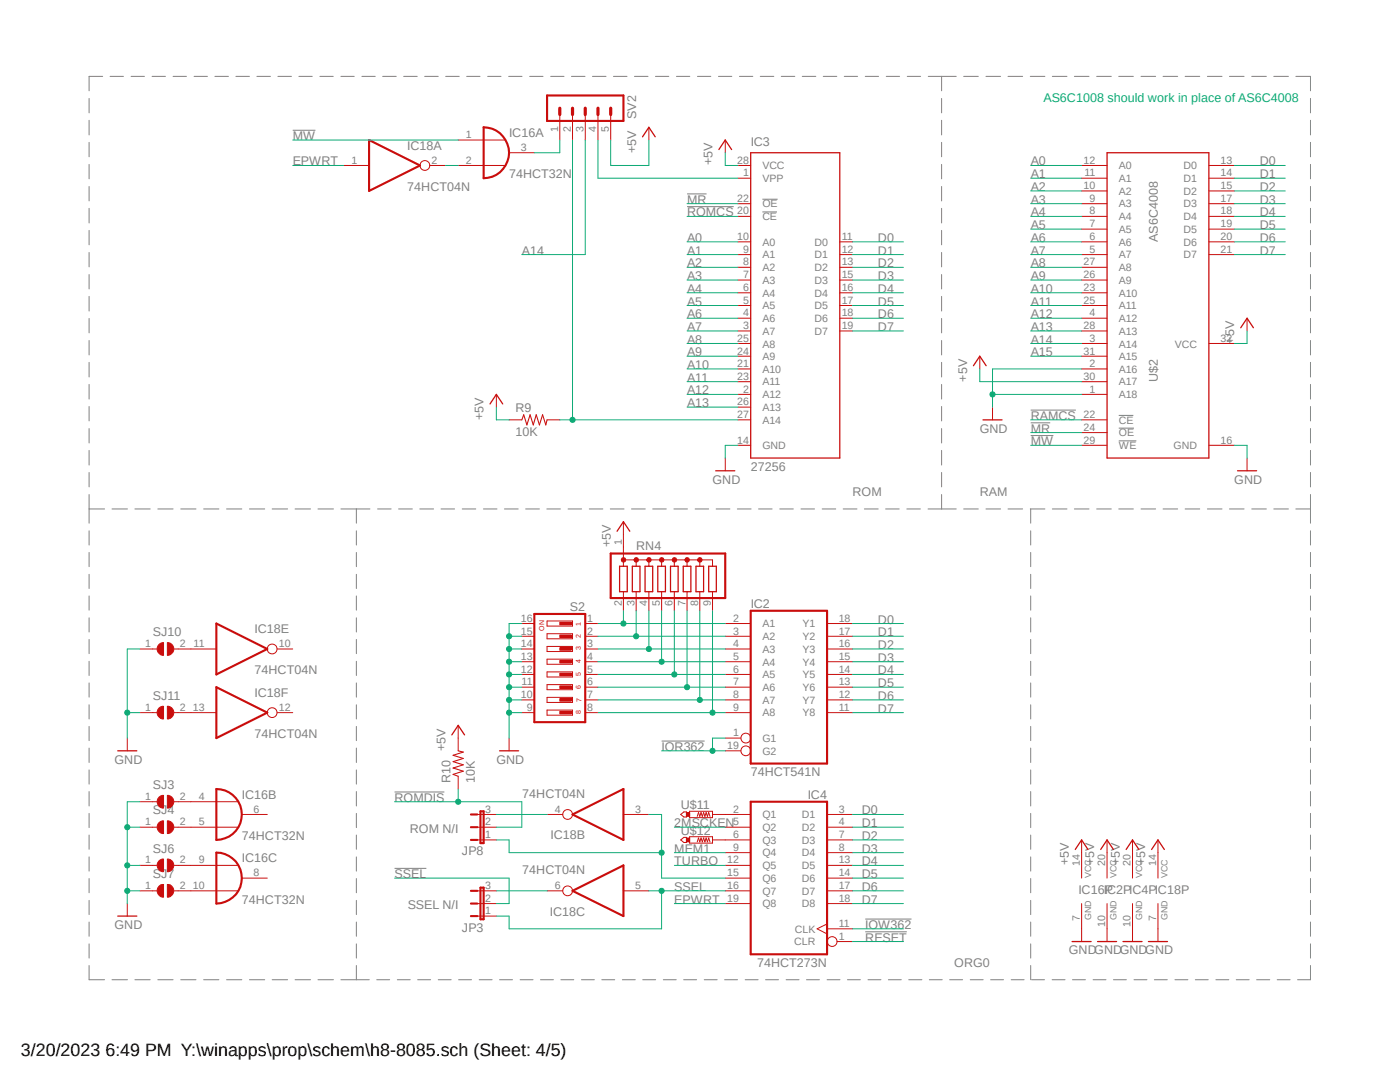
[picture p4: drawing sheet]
<svg xmlns="http://www.w3.org/2000/svg" width="279mm" height="216mm" viewBox="0 0 279 216" stroke-linecap="round" stroke-linejoin="round" font-family="sans-serif">
<path d="M17.7 15.2l244 180.5M261.7 15.2l-244 180.5" fill="none" stroke="#fff" stroke-width=".2"/>
<g fill="none" stroke="#808080" stroke-width=".2">
<path d="M17.8 19.6v2.9M20.5 15.2h-2.7v2.9M22 15.2h2.6M26.2 15.2h2.6M30.4 15.2h2.6M34.5 15.2h2.7M38.7 15.2h2.7M42.9 15.2h2.7M47.1 15.2h2.7M51.3 15.2h2.7M55.5 15.2h2.7M59.6 15.2h2.7"/>
<path d="M63.8 15.2h2.7M68 15.2h2.7M72.2 15.2h2.7M76.4 15.2h2.7M80.6 15.2h2.7M84.8 15.2h2.7M88.9 15.2h2.8M93.1 15.2h2.7M97.3 15.2h2.7M101.5 15.2h2.7M105.7 15.2h2.7M109.9 15.2h2.7"/>
<path d="M114 15.2h2.8M118.2 15.2h2.7M122.4 15.2h2.7M126.6 15.2h2.7M130.8 15.2h2.7M135 15.2h2.7M139.2 15.2h2.7M143.4 15.2h2.6M147.6 15.2h2.6M151.7 15.2h2.7M155.9 15.2h2.7M160.1 15.2h2.7"/>
<path d="M164.3 15.2h2.7M168.5 15.2h2.7M172.7 15.2h2.6M176.9 15.2h2.6M181.1 15.2h2.6M185.3 15.2h5.5M187.9 15.2v2.9M187.9 19.6v2.9M192.3 15.2h2.9M196.8 15.2h2.9M201.2 15.2h2.9M205.6 15.2h2.9"/>
<path d="M210 15.2h2.9M214.4 15.2h2.9M218.9 15.2h2.9M223.3 15.2h2.9M227.7 15.2h2.9M232.1 15.2h2.9M236.5 15.2h2.9M241 15.2h2.9M245.4 15.2h2.9M249.8 15.2h2.9M254.2 15.2h2.9M258.6 15.2h2.9v2.9"/>
<path d="M261.5 19.6v2.9M17.8 24v2.9M17.8 28.4v2.9M17.8 32.8v2.9M17.8 37.2v2.9M58.4 26h4.5M137.1 38.7h3.9M152.1 39.8h3.1M187.9 24v2.9M187.9 28.4v2.9M187.9 32.8v2.9M187.9 37.2v2.9"/>
<path d="M261.5 24v2.9M261.5 28.4v2.9M261.5 32.8v2.9M261.5 37.2v2.9M17.8 41.6v2.9M17.8 46v2.9M17.8 50.4v2.9M17.8 54.8v2.9M17.8 59.1v3M137.1 41.2h9.3M152.1 42.3h3M187.9 41.6v2.9"/>
<path d="M187.9 46v2.9M187.9 50.4v2.9M187.9 54.8v2.9M187.9 59.1v3M261.5 41.6v2.9M261.5 46v2.9M261.5 50.4v2.9M261.5 54.8v2.9M261.5 59.1v3M17.8 63.5v2.9M17.8 67.9v2.9M17.8 72.3v2.9"/>
<path d="M17.8 76.7v2.9M187.9 63.5v2.9M187.9 67.9v2.9M187.9 72.3v2.9M187.9 76.7v2.9M261.5 63.5v2.9M261.5 67.9v2.9M261.5 72.3v2.9M261.5 76.7v2.9M17.8 81.1v2.9M17.8 85.5v2.9M17.8 89.9v2.9"/>
<path d="M17.8 94.3v2.9M17.8 98.7v5.7M187.9 81.1v2.9M187.9 85.5v2.9M187.9 89.9v2.9M187.9 94.3v2.9M187.9 98.7v2.9M205.7 81.8h9M205.7 84.4h3.9M205.7 86.9h4.5M223.3 82.9h2.9M223.3 85.4h3"/>
<path d="M223.3 88h3.5M261.5 81.1v2.9M261.5 85.5v2.9M261.5 89.9v2.9M261.5 94.3v2.9M261.5 98.7v5.7M17.8 105.9v2.9M17.8 110.2v2.9M17.8 114.6v2.8M17.8 118.9v2.9M17.8 101.6h3.1M22.4 101.6h3"/>
<path d="M26.9 101.6h3.1M31.5 101.6h3M36.1 101.6h3M40.6 101.6h3.1M45.2 101.6h3.1M49.8 101.6h3M54.3 101.6h3.1M58.9 101.6h3.1M63.5 101.6h3M68 101.6h5.8M71.1 101.6v2.8M71.1 105.9v2.9"/>
<path d="M71.1 110.2v2.9M71.1 114.6v2.8M71.1 118.9v2.9M75.4 101.6h2.7M79.5 101.6h2.8M83.8 101.6h2.7M88 101.6h2.7M92.2 101.6h2.8M96.5 101.6h2.7M100.7 101.6h2.7M104.9 101.6h2.8M109.1 101.6h2.7"/>
<path d="M113.4 101.6h2.7M117.6 101.6h2.7M121.8 101.6h2.7M126 101.6h2.8M130.3 101.6h2.7M134.5 101.6h2.7M138.7 101.6h2.7M142.9 101.6h2.8M147.2 101.6h2.7M151.4 101.6h2.7M155.6 101.6h2.7M159.9 101.6h2.7"/>
<path d="M164.1 101.6h2.7M168.3 101.6h2.7M172.5 101.6h2.8M176.7 101.6h2.8M181 101.6h2.7M185.2 101.6h5.6M192.3 101.6h2.9M196.8 101.6h2.9M201.2 101.6h2.9M205.6 101.6h2.9M205.7 101.6v2.8M205.7 105.9v2.9"/>
<path d="M205.7 110.2v2.9M205.7 114.6v2.8M205.7 118.9v2.9M210 101.6h2.9M214.4 101.6h2.9M218.9 101.6h2.9M223.3 101.6h2.9M227.7 101.6h2.9M232.1 101.6h2.9M236.5 101.6h2.9M241 101.6h2.9M245.4 101.6h2.9"/>
<path d="M249.8 101.6h2.9M254.2 101.6h2.9M258.6 101.6h2.9M261.5 105.9v2.9M261.5 110.2v2.9M261.5 114.6v2.8M261.5 118.9v2.9M17.8 123.3v2.8M17.8 127.6v2.8M17.8 132v2.8M17.8 136.3v2.8M71.1 123.3v2.8"/>
<path d="M71.1 127.6v2.8M71.1 132v2.8M71.1 136.3v2.8M205.7 123.3v2.8M205.7 127.6v2.8M205.7 132v2.8M205.7 136.3v2.8M261.5 123.3v2.8M261.5 127.6v2.8M261.5 132v2.8M261.5 136.3v2.8M17.8 140.6v2.9"/>
<path d="M17.8 144.9v2.9M17.8 149.3v2.8M17.8 153.6v2.9M17.8 157.9v2.9M71.1 140.6v2.9M71.1 144.9v2.9M71.1 149.3v2.8M71.1 153.6v2.9M71.1 157.9v2.9M78.7 158h10M132 147.9h8.6M205.7 140.6v2.9"/>
<path d="M205.7 144.9v2.9M205.7 149.3v2.8M205.7 153.6v2.9M205.7 157.9v2.9M261.5 140.6v2.9M261.5 144.9v2.9M261.5 149.3v2.8M261.5 153.6v2.9M261.5 157.9v2.9M17.8 162.3v2.8M17.8 166.6v2.9M17.8 171v2.8"/>
<path d="M17.8 175.3v2.8M17.8 179.7v2.8M71.1 162.3v2.8M71.1 166.6v2.9M71.1 171v2.8M71.1 175.3v2.8M71.1 179.7v2.8M78.7 173.3h6.4M205.7 162.3v2.8M205.7 166.6v2.9M205.7 171v2.8M205.7 175.3v2.8"/>
<path d="M205.7 179.7v2.8M261.5 162.3v2.8M261.5 166.6v2.9M261.5 171v2.8M261.5 175.3v2.8M261.5 179.7v2.8M17.8 192.7v2.8h3.1M17.8 184v2.8M17.8 188.3v2.9M22.4 195.5h3M26.9 195.5h3.1M31.5 195.5h3"/>
<path d="M36.1 195.5h3M40.6 195.5h3.1M45.2 195.5h3.1M49.8 195.5h3M54.3 195.5h3.1M58.9 195.5h3.1M63.5 195.5h3M68 195.5h5.7M71.1 184v2.8M71.1 188.3v2.9M71.1 192.7v2.8M75.2 195.5h2.6"/>
<path d="M79.3 195.5h2.6M83.4 195.5h2.5M87.5 195.5h2.5M91.5 195.5h2.6M95.6 195.5h2.6M99.7 195.5h2.6M103.8 195.5h2.6M107.9 195.5h2.5M111.9 195.5h2.6M116 195.5h2.6M120.1 195.5h2.6M124.2 195.5h2.6"/>
<path d="M128.3 195.5h2.6M132.4 195.5h2.6M136.4 195.5h2.6M140.5 195.5h2.6M144.6 195.5h2.6M148.7 195.5h2.6M152.8 195.5h2.6M156.9 195.5h2.6M161 195.5h2.5M165.1 195.5h2.5M169.1 195.5h2.6M172.7 185.9h8.3"/>
<path d="M172.7 183.4h9.2M173.2 195.5h2.6M177.3 195.5h2.6M181.4 195.5h2.6M185.5 195.5h2.5M189.5 195.5h2.6M193.6 195.5h2.6M197.7 195.5h2.6M201.8 195.5h2.6M205.7 184v2.8M205.7 188.3v2.9M205.7 192.7v2.8"/>
<path d="M205.9 195.5h2.5M210 195.5h2.6M214 195.5h2.6M218.1 195.5h2.6M222.2 195.5h2.6M226.3 195.5h2.6M230.4 195.5h2.6M234.5 195.5h2.6M238.5 195.5h2.6M242.7 195.5h2.5M246.7 195.5h2.6M250.8 195.5h2.6"/>
<path d="M254.9 195.5h2.6M261.5 192.7v2.8h-2.5M261.5 184v2.8M261.5 188.3v2.9"/>
</g>
<g fill="none" stroke="#c90d0c" stroke-width=".2">
<path d="M111.7 22.9v5M114.3 22.9v5M116.8 22.9v5M119.3 22.9v5M121.9 22.9v5M129.5 25.4v2.5M144.7 27.9v2.6M215.9 33h5M215.9 35.6h5M215.9 38.1h5M241.3 33h5M241.3 35.6h5"/>
<path d="M241.3 38.1h5M215.9 40.6h5M215.9 43.2h5M215.9 45.7h5M215.9 48.3h5M215.9 50.8h5M215.9 53.3h5M215.9 55.9h5M215.9 58.4h5M241.3 40.6h5M241.3 43.2h5M241.3 45.7h5"/>
<path d="M241.3 48.3h5M241.3 50.8h5M99.1 78.7v2.5M195.5 71.1v2.5M215.9 61h5M215.9 63.5h5M215.9 66h5M215.9 68.5h5M215.9 71.1h5M215.9 73.6h5M215.9 76.2h5M215.9 78.7h5"/>
<path d="M241.3 68.5h5M248.9 63.5v2.5M101.6 83.8h2.5M109.2 83.8h2.5M144.7 91.4v2.5M198.1 81.2v2.6M215.9 83.8h5M215.9 86.3h5M215.9 88.9h5M241.3 88.9h5M248.9 91.4v2.5M124.4 109.2v3.8"/>
<path d="M124.4 118.1v1.2M124.4 111.7h17.8v1.3M127 111.7v1.3M127 118.1v1.2M129.5 111.7v1.3M129.5 118.1v1.2M132 111.7v1.3M132 118.1v1.2M134.6 111.7v1.3M134.6 118.1v1.2M137.1 111.7v1.3M137.1 118.1v1.2"/>
<path d="M139.7 111.7v1.3M139.7 118.1v1.2M142.2 118.1v1.2M144.7 124.4h5.1M144.7 127h5.1M144.7 129.5h5.1M144.7 132h5.1M144.7 134.6h5.1M144.7 137.1h5.1M144.7 139.7h5.1M165.1 124.4h5M165.1 127h5"/>
<path d="M165.1 129.5h5M165.1 132h5M165.1 134.6h5M165.1 137.1h5M165.1 139.7h5M144.7 147.3h3.1M144.7 142.2h5.1M144.7 149.8h3.1M165.1 142.2h5"/>
<circle cx="148.8" cy="147.3" r=".98"/>
<circle cx="148.8" cy="149.8" r=".98"/>
</g>
<g fill="none" stroke="#c90d0c" stroke-width=".25">
<path d="M128.2 27.3l1.3-1.9 1.3 1.9M143.5 29.8l1.2-1.9 1.3 1.9M220.9 30.5h20.4v60.9h-20.4zM194.3 73l1.2-1.9 1.3 1.9M247.6 65.4l1.3-1.9 1.2 1.9M97.8 80.6l1.3-1.9 1.2 1.9M142.8 93.9h3.8M196.2 83.8h3.8M247 93.9h3.8M123.7 113h1.5v5.1h-1.5zM126.2 113h1.5v5.1h-1.5zM128.7 113h1.6v5.1h-1.6z"/>
<path d="M131.3 113h1.5v5.1h-1.5zM133.8 113h1.5v5.1h-1.5zM136.4 113h1.5v5.1h-1.5zM138.9 113h1.5v5.1h-1.5zM141.4 113h1.6v5.1h-1.6z"/>
</g>
<path d="M109.2 19h15.2v5.1h-15.2zM121.9 110.4h22.8v8.9h-22.8zM149.8 121.9h15.3v30.5h-15.3z" fill="none" stroke="#c90d0c" stroke-width=".42"/>
<path d="M111.7 21.6v1.3M114.3 21.6v1.3M116.8 21.6v1.3M119.3 21.6v1.3M121.9 21.6v1.3" fill="none" stroke="#c90d0c" stroke-width=".63"/>
<path d="M104.1 83.8l.4-1 .7 2 .6-2 .6 2 .6-2 .7 2 .6-2 .6 2 .3-1" fill="none" stroke="#c90d0c" stroke-width=".21"/>
<path d="M139.4 111.4l.3-.1 .3 .1 .1 .3-.1 .4-.3 .1-.3-.1-.2-.4h.5h-.5z" fill-rule="evenodd" fill="#c90d0c"/>
<path d="M139.4 111.4l.3-.1 .3 .1 .1 .3-.1 .4-.3 .1-.3-.1-.2-.4h.5h-.5z" fill="none" stroke="#c90d0c" stroke-width=".2"/>
<path d="M136.8 111.4l.3-.1 .4 .1 .1 .3-.1 .4-.4 .1-.3-.1-.1-.4h.5h-.5z" fill-rule="evenodd" fill="#c90d0c"/>
<path d="M136.8 111.4l.3-.1 .4 .1 .1 .3-.1 .4-.4 .1-.3-.1-.1-.4h.5h-.5z" fill="none" stroke="#c90d0c" stroke-width=".2"/>
<path d="M134.3 111.4l.3-.1 .3 .1 .1 .3-.1 .4-.3 .1-.3-.1-.1-.4h.5h-.5z" fill-rule="evenodd" fill="#c90d0c"/>
<path d="M134.3 111.4l.3-.1 .3 .1 .1 .3-.1 .4-.3 .1-.3-.1-.1-.4h.5h-.5z" fill="none" stroke="#c90d0c" stroke-width=".2"/>
<path d="M131.7 111.4l.3-.1 .4 .1 .1 .3-.1 .4-.4 .1-.3-.1-.1-.4h.5h-.5z" fill-rule="evenodd" fill="#c90d0c"/>
<path d="M131.7 111.4l.3-.1 .4 .1 .1 .3-.1 .4-.4 .1-.3-.1-.1-.4h.5h-.5z" fill="none" stroke="#c90d0c" stroke-width=".2"/>
<path d="M129.2 111.4l.3-.1 .3 .1 .2 .3-.2 .4-.3 .1-.3-.1-.1-.4h.5h-.5z" fill-rule="evenodd" fill="#c90d0c"/>
<path d="M129.2 111.4l.3-.1 .3 .1 .2 .3-.2 .4-.3 .1-.3-.1-.1-.4h.5h-.5z" fill="none" stroke="#c90d0c" stroke-width=".2"/>
<path d="M126.7 111.4l.3-.1 .3 .1 .1 .3-.1 .4-.3 .1-.3-.1-.2-.4h.5h-.5z" fill-rule="evenodd" fill="#c90d0c"/>
<path d="M126.7 111.4l.3-.1 .3 .1 .1 .3-.1 .4-.3 .1-.3-.1-.2-.4h.5h-.5z" fill="none" stroke="#c90d0c" stroke-width=".2"/>
<path d="M124.1 111.4l.3-.1 .4 .1 .1 .3-.1 .4-.4 .1-.3-.1-.1-.4h.5h-.5z" fill-rule="evenodd" fill="#c90d0c"/>
<g fill="none" stroke="#c90d0c" stroke-width=".2">
<path d="M91.4 27.9h9.4M91.4 33h9.4M101.6 30.5h5M124.1 111.4l.3-.1 .4 .1 .1 .3-.1 .4-.4 .1-.3-.1-.1-.4h.5h-.5zM124.4 104.1v5.1M124.4 119.3v2.6M127 119.3v2.6M129.5 119.3v2.6M132 119.3v2.6M134.6 119.3v2.6M137.1 119.3v2.6M139.7 119.3v2.6"/>
<path d="M142.2 119.3v2.6M109.2 123.9h5.1v1h-5.1zM109.2 126.4h5.1v1.1h-5.1zM109.2 129h5.1v1h-5.1zM109.2 131.5h5.1v1h-5.1zM109.2 134.1h5.1v1h-5.1zM109.2 136.6h5.1v1h-5.1zM109.2 139.1h5.1v1.1h-5.1zM91.4 144.7v5.1M91.4 154.9v2.5M101.6 147.3v2.5M109.2 141.7h5.1v1h-5.1z"/>
<path d="M95.2 162.5h3.9M95.2 165.1h3.9M95.2 167.6h3.9M95.2 177.8h3.9M144.7 162.5h5.1M144.7 165.1h5.1M144.7 167.6h5.1M144.7 170.1h5.1M144.7 172.7h5.1M144.7 175.2h5.1M144.7 177.8h5.1M165.1 162.5h5"/>
<path d="M165.1 165.1h5M165.1 167.6h5M165.1 170.1h5M165.1 172.7h5M165.1 175.2h5M165.1 177.8h5M95.2 180.3h3.9M95.2 182.8h3.9M144.7 180.3h5.1M165.1 184.4l-2 .9 2 1.1M165.1 185.3h5M165.1 180.3h5"/>
<path d="M167 187.9h3.1"/>
<circle cx="166.1" cy="187.9" r=".98"/>
</g>
<path d="M123.1 106l1.3-1.9 1.3 1.9M90.2 146.6l1.2-1.9 1.3 1.9M99.7 149.8h3.8" fill="none" stroke="#c90d0c" stroke-width=".25"/>
<path d="M96.5 25.4a5.1 5.1 0 0 1 5.1 5.1 5.1 5.1 0 0 1-5.1 5.1zM106.6 122.5h10.2v21.6h-10.2zM149.8 160h15.3v30.4h-15.3zM94 177.8h1.2M94 162.5h1.2M94 165.1h1.2M94 167.6h1.2M95.9 161.9h.6v6.3h-.6zM95.9 177.1h.6v6.3h-.6zM94 180.3h1.2M94 182.8h1.2" fill="none" stroke="#c90d0c" stroke-width=".42"/>
<path d="M91.4 149.8l1.1 .3-2.1 .6 2.1 .6-2.1 .7 2.1 .6-2.1 .6 2.1 .7-2.1 .6 1 .4" fill="none" stroke="#c90d0c" stroke-width=".21"/>
<path d="M111.7 124.2h2.3v.5h-2.3z" fill-rule="evenodd" fill="#c90d0c"/>
<path d="M111.7 124.2h2.3v.5h-2.3z" fill="none" stroke="#c90d0c" stroke-width=".2"/>
<path d="M111.7 126.7h2.3v.5h-2.3z" fill-rule="evenodd" fill="#c90d0c"/>
<path d="M111.7 126.7h2.3v.5h-2.3z" fill="none" stroke="#c90d0c" stroke-width=".2"/>
<path d="M111.7 129.2h2.3v.6h-2.3z" fill-rule="evenodd" fill="#c90d0c"/>
<path d="M111.7 129.2h2.3v.6h-2.3z" fill="none" stroke="#c90d0c" stroke-width=".2"/>
<path d="M111.7 131.8h2.3v.5h-2.3z" fill-rule="evenodd" fill="#c90d0c"/>
<path d="M111.7 131.8h2.3v.5h-2.3z" fill="none" stroke="#c90d0c" stroke-width=".2"/>
<path d="M111.7 134.3h2.3v.5h-2.3z" fill-rule="evenodd" fill="#c90d0c"/>
<path d="M111.7 134.3h2.3v.5h-2.3z" fill="none" stroke="#c90d0c" stroke-width=".2"/>
<path d="M111.7 136.9h2.3v.5h-2.3z" fill-rule="evenodd" fill="#c90d0c"/>
<path d="M111.7 136.9h2.3v.5h-2.3z" fill="none" stroke="#c90d0c" stroke-width=".2"/>
<path d="M111.7 139.4h2.3v.5h-2.3z" fill-rule="evenodd" fill="#c90d0c"/>
<path d="M111.7 139.4h2.3v.5h-2.3z" fill="none" stroke="#c90d0c" stroke-width=".2"/>
<path d="M111.7 141.9h2.3v.6h-2.3z" fill-rule="evenodd" fill="#c90d0c"/>
<g fill="none" stroke="#c90d0c" stroke-width=".2">
<path d="M147.3 33h2.5M147.3 35.6h2.5M147.3 48.3h2.5M147.3 50.8h2.5M147.3 53.3h2.5M147.3 55.9h2.5M147.3 58.4h2.5M147.3 43.2h2.5M147.3 40.6h2.5M167.6 48.3h2.5M167.6 50.8h2.5M167.6 53.3h2.5"/>
<path d="M167.6 55.9h2.5M167.6 58.4h2.5M147.3 61h2.5M147.3 63.5h2.5M147.3 66h2.5M147.3 68.5h2.5M147.3 71.1h2.5M147.3 73.6h2.5M147.3 76.2h2.5M147.3 78.7h2.5M167.6 61h2.5M167.6 63.5h2.5"/>
<path d="M167.6 66h2.5M147.3 88.9h2.5M147.3 83.8h2.5M147.3 81.2h2.5M104.1 139.7h2.5M104.1 137.1h2.5M104.1 134.6h2.5M104.1 132h2.5M104.1 129.5h2.5M104.1 127h2.5M104.1 124.4h2.5M116.8 139.7h2.5"/>
<path d="M116.8 137.1h2.5M116.8 134.6h2.5M116.8 132h2.5M116.8 129.5h2.5M116.8 127h2.5M116.8 124.4h2.5M38.1 160h9.4M104.1 142.2h2.5M111.7 141.9h2.3v.6h-2.3zM116.8 142.2h2.5M38.1 165.1h9.4M38.1 172.7h9.4"/>
<path d="M38.1 177.8h9.4M48.3 162.5h5M48.3 175.2h5M215.9 167.6v7.6M220.9 167.6v7.6M226 167.6v7.6M215.9 180.3v7.6M220.9 180.3v7.6M226 180.3v7.6"/>
</g>
<path d="M149.8 30.5h17.8v60.9h-17.8zM214.6 169.5l1.3-1.9 1.2 1.9M219.7 169.5l1.2-1.9 1.3 1.9M224.7 169.5l1.3-1.9 1.3 1.9M214 187.9h3.8M219 187.9h3.8M224.1 187.9h3.8" fill="none" stroke="#c90d0c" stroke-width=".25"/>
<path d="M43.2 157.4a5.1 5.1 0 0 1 5.1 5.1 5.1 5.1 0 0 1-5.1 5.1zM43.2 170.1a5.1 5.1 0 0 1 5.1 5.1 5.1 5.1 0 0 1-5.1 5.1z" fill="none" stroke="#c90d0c" stroke-width=".42"/>
<path d="M33.4 158.7a1.27 1.27 0 0 1 1.3 1.3 1.27 1.27 0 0 1-1.3 1.2z" fill-rule="evenodd" fill="#c90d0c"/>
<path d="M33.4 158.7a1.27 1.27 0 0 1 1.3 1.3 1.27 1.27 0 0 1-1.3 1.2z" fill="none" stroke="#c90d0c" stroke-width=".2"/>
<path d="M31.7 159l.9-.3v2.5a1.28 1.28 0 0 1-1.1-.8 1.28 1.28 0 0 1 .2-1.4z" fill-rule="evenodd" fill="#c90d0c"/>
<path d="M27.9 160h3.5M31.7 159l.9-.3v2.5a1.28 1.28 0 0 1-1.1-.8 1.28 1.28 0 0 1 .2-1.4zM34.7 160h3.4" fill="none" stroke="#c90d0c" stroke-width=".2"/>
<path d="M33.4 163.8a1.27 1.27 0 0 1 1.3 1.3 1.27 1.27 0 0 1-1.3 1.2z" fill-rule="evenodd" fill="#c90d0c"/>
<path d="M33.4 163.8a1.27 1.27 0 0 1 1.3 1.3 1.27 1.27 0 0 1-1.3 1.2z" fill="none" stroke="#c90d0c" stroke-width=".2"/>
<path d="M31.7 164.1l.9-.3v2.5a1.28 1.28 0 0 1-1.1-.8 1.28 1.28 0 0 1 .2-1.4z" fill-rule="evenodd" fill="#c90d0c"/>
<path d="M27.9 165.1h3.5M31.7 164.1l.9-.3v2.5a1.28 1.28 0 0 1-1.1-.8 1.28 1.28 0 0 1 .2-1.4zM34.7 165.1h3.4" fill="none" stroke="#c90d0c" stroke-width=".2"/>
<path d="M33.4 171.4a1.27 1.27 0 0 1 1.3 1.3 1.27 1.27 0 0 1-1.3 1.2z" fill-rule="evenodd" fill="#c90d0c"/>
<path d="M33.4 171.4a1.27 1.27 0 0 1 1.3 1.3 1.27 1.27 0 0 1-1.3 1.2z" fill="none" stroke="#c90d0c" stroke-width=".2"/>
<path d="M31.7 171.7l.9-.3v2.5a1.28 1.28 0 0 1-1.1-.8 1.28 1.28 0 0 1 .2-1.4z" fill-rule="evenodd" fill="#c90d0c"/>
<path d="M27.9 172.7h3.5M31.7 171.7l.9-.3v2.5a1.28 1.28 0 0 1-1.1-.8 1.28 1.28 0 0 1 .2-1.4zM34.7 172.7h3.4" fill="none" stroke="#c90d0c" stroke-width=".2"/>
<path d="M33.4 176.5a1.27 1.27 0 0 1 1.3 1.3 1.27 1.27 0 0 1-1.3 1.2z" fill-rule="evenodd" fill="#c90d0c"/>
<path d="M33.4 176.5a1.27 1.27 0 0 1 1.3 1.3 1.27 1.27 0 0 1-1.3 1.2z" fill="none" stroke="#c90d0c" stroke-width=".2"/>
<path d="M31.7 176.8l.3-.2 .6-.1v2.5a1.28 1.28 0 0 1-1.1-.8 1.28 1.28 0 0 1 .2-1.4z" fill-rule="evenodd" fill="#c90d0c"/>
<g fill="none" stroke="#c90d0c" stroke-width=".2">
<path d="M68.6 33h5.1M85.8 33h3.1M38.1 129.5h5.1M55.3 129.5h3.1M38.1 142.2h5.1M55.3 142.2h3.1M27.9 177.8h3.5M31.7 176.8l.3-.2 .6-.1v2.5a1.28 1.28 0 0 1-1.1-.8 1.28 1.28 0 0 1 .2-1.4zM34.7 177.8h3.4M109.2 177.8h3.1M109.2 162.5h3.1M124.4 177.8h5.1"/>
<path d="M124.4 162.5h5.1M25.4 180.3v2.5"/>
<circle cx="84.8" cy="33" r=".98"/>
<circle cx="54.3" cy="129.5" r=".98"/>
<circle cx="54.3" cy="142.2" r=".98"/>
<circle cx="113.3" cy="162.5" r=".98"/>
<circle cx="113.3" cy="177.8" r=".98"/>
</g>
<path d="M23.5 182.8h3.8" fill="none" stroke="#c90d0c" stroke-width=".25"/>
<path d="M73.7 27.9l10.1 5.1-10.1 5.1zM43.2 124.4l10.1 5.1-10.1 5.1zM43.2 137.1l10.1 5.1-10.1 5.1zM114.3 162.5l10.1-5.1v10.2zM114.3 177.8l10.1-5.1v10.1z" fill="none" stroke="#c90d0c" stroke-width=".42"/>
<path d="M33.4 128.2a1.27 1.27 0 0 1 1.3 1.3 1.27 1.27 0 0 1-1.3 1.3z" fill-rule="evenodd" fill="#c90d0c"/>
<path d="M33.4 128.2a1.27 1.27 0 0 1 1.3 1.3 1.27 1.27 0 0 1-1.3 1.3z" fill="none" stroke="#c90d0c" stroke-width=".2"/>
<path d="M31.7 128.6l.9-.4v2.6a1.27 1.27 0 0 1-1.2-.8 1.27 1.27 0 0 1 .3-1.4z" fill-rule="evenodd" fill="#c90d0c"/>
<path d="M27.9 129.5h3.5M31.7 128.6l.9-.4v2.6a1.27 1.27 0 0 1-1.2-.8 1.27 1.27 0 0 1 .3-1.4zM34.7 129.5h3.4" fill="none" stroke="#c90d0c" stroke-width=".2"/>
<path d="M33.4 140.9a1.27 1.27 0 0 1 1.3 1.3 1.27 1.27 0 0 1-1.3 1.3z" fill-rule="evenodd" fill="#c90d0c"/>
<path d="M33.4 140.9a1.27 1.27 0 0 1 1.3 1.3 1.27 1.27 0 0 1-1.3 1.3z" fill="none" stroke="#c90d0c" stroke-width=".2"/>
<path d="M31.7 141.3l.9-.4v2.6a1.27 1.27 0 0 1-1.2-.8 1.27 1.27 0 0 1 .3-1.4z" fill-rule="evenodd" fill="#c90d0c"/>
<path d="M25.4 147.3v2.5M27.9 142.2h3.5M31.7 141.3l.9-.4v2.6a1.27 1.27 0 0 1-1.2-.8 1.27 1.27 0 0 1 .3-1.4zM34.7 142.2h3.4M135.8 162.5l.7-.5h.5v1h-.5zM137.6 161.9h4.6v1.3h-4.6zM139.1 162.9l.3-.8 .3 .8 .2-.8 .3 .8 .2-.8 .3 .8 .2-.8 .3 .8 .2-.8 .3 .8M231.1 167.6v7.6M231.1 180.3v7.6" fill="none" stroke="#c90d0c" stroke-width=".2"/>
<path d="M23.5 149.8h3.8M229.8 169.5l1.3-1.9 1.3 1.9M229.2 187.9h3.8" fill="none" stroke="#c90d0c" stroke-width=".25"/>
<path d="M137 162.1h.6v.8h-.6z" fill-rule="evenodd" fill="#c90d0c"/>
<path d="M135.8 167.6l.7-.5h.5v1h-.5zM137 162.1h.6v.8h-.6zM137.6 167h4.6v1.2h-4.6zM139.1 168l.3-.8 .3 .8 .2-.8 .3 .8 .2-.8 .3 .8 .2-.8 .3 .8 .2-.8 .3 .8M142.2 162.5h2.5" fill="none" stroke="#c90d0c" stroke-width=".2"/>
<path d="M137 167.2h.6v.8h-.6z" fill-rule="evenodd" fill="#c90d0c"/>
<path d="M137 167.2h.6v.8h-.6zM142.2 167.6h2.5" fill="none" stroke="#c90d0c" stroke-width=".2"/>
<g fill="none" stroke="#0dab76" stroke-width=".2">
<path d="M58.4 27.9h33M114.3 27.9v55.9M116.8 27.9v22.9h-12.7M205.7 33h10.2M205.7 35.6h10.2M205.7 38.1h10.2M246.3 33h10.2M246.3 35.6h10.2M246.3 38.1h10.2M137.1 48.3h10.2M137.1 50.8h10.2M137.1 53.3h10.2"/>
<path d="M137.1 40.6h10.2M137.1 55.9h10.2M137.1 58.4h10.2M170.1 48.3h10.2M170.1 50.8h10.2M170.1 53.3h10.2M170.1 55.9h10.2M170.1 58.4h10.2M205.7 48.3h10.2M205.7 50.8h10.2M205.7 53.3h10.2M205.7 40.6h10.2"/>
<path d="M205.7 55.9h10.2M205.7 43.2h10.2M205.7 58.4h10.2M205.7 45.7h10.2M246.3 48.3h10.2M246.3 50.8h10.2M246.3 40.6h10.2M246.3 43.2h10.2M246.3 45.7h10.2M137.1 61h10.2M137.1 63.5h10.2M137.1 66h10.2"/>
<path d="M137.1 68.5h10.2M137.1 71.1h10.2M137.1 73.6h10.2M137.1 76.2h10.2M137.1 78.7h10.2M170.1 61h10.2M170.1 63.5h10.2M170.1 66h10.2M205.7 61h10.2M205.7 63.5h10.2M205.7 66h10.2M205.7 68.5h10.2"/>
<path d="M205.7 71.1h10.2M111.7 83.8h35.6M137.1 81.2h10.2M205.7 83.8h10.2M205.7 86.3h10.2M205.7 88.9h10.2M170.1 124.4h10.2M170.1 127h10.2M170.1 129.5h10.2M170.1 132h10.2M170.1 134.6h10.2M170.1 137.1h10.2"/>
<path d="M170.1 139.7h10.2M170.1 142.2h10.2M170.1 162.5h10.2M170.1 165.1h10.2M170.1 167.6h10.2M170.1 170.1h10.2M170.1 172.7h10.2M170.1 175.2h10.2M170.1 177.8h10.2M170.1 180.3h10.2"/>
</g>
<circle cx="114.3" cy="83.8" r=".51" fill="#0dab76"/>
<g fill="none" stroke="#0dab76" stroke-width=".2">
<path d="M119.3 27.9v7.7h28M121.9 27.9v5.1h7.6v-5.1M144.7 30.5v2.5h2.6M195.5 73.6v2.6h20.4M198.1 78.7h17.8M215.9 73.6h-17.8v7.6M248.9 66v2.5h-2.6M99.1 81.2v2.6h2.5M147.3 88.9h-2.6v2.5"/>
<circle cx="114.3" cy="83.8" r=".51"/>
</g>
<circle cx="198.1" cy="78.7" r=".51" fill="#0dab76"/>
<g fill="none" stroke="#0dab76" stroke-width=".2">
<path d="M246.3 88.9h2.6v2.5M101.6 127h2.5M104.1 124.4h-2.5v22.9"/>
<circle cx="198.1" cy="78.7" r=".51"/>
</g>
<circle cx="101.6" cy="127" r=".51" fill="#0dab76"/>
<g fill="none" stroke="#0dab76" stroke-width=".2">
<path d="M101.6 129.5h2.5"/>
<circle cx="101.6" cy="127" r=".51"/>
</g>
<circle cx="101.6" cy="129.5" r=".51" fill="#0dab76"/>
<g fill="none" stroke="#0dab76" stroke-width=".2">
<path d="M101.6 132h2.5"/>
<circle cx="101.6" cy="129.5" r=".51"/>
</g>
<circle cx="101.6" cy="132" r=".51" fill="#0dab76"/>
<g fill="none" stroke="#0dab76" stroke-width=".2">
<path d="M101.6 134.6h2.5"/>
<circle cx="101.6" cy="132" r=".51"/>
</g>
<circle cx="101.6" cy="134.6" r=".51" fill="#0dab76"/>
<g fill="none" stroke="#0dab76" stroke-width=".2">
<path d="M101.6 137.1h2.5"/>
<circle cx="101.6" cy="134.6" r=".51"/>
</g>
<circle cx="101.6" cy="137.1" r=".51" fill="#0dab76"/>
<g fill="none" stroke="#0dab76" stroke-width=".2">
<path d="M101.6 139.7h2.5"/>
<circle cx="101.6" cy="137.1" r=".51"/>
</g>
<circle cx="101.6" cy="139.7" r=".51" fill="#0dab76"/>
<g fill="none" stroke="#0dab76" stroke-width=".2">
<path d="M101.6 142.2h2.5"/>
<circle cx="101.6" cy="139.7" r=".51"/>
</g>
<circle cx="101.6" cy="142.2" r=".51" fill="#0dab76"/>
<g fill="none" stroke="#0dab76" stroke-width=".2">
<path d="M27.9 160h-2.5v20.3M25.4 177.8h2.5"/>
<circle cx="101.6" cy="142.2" r=".51"/>
</g>
<circle cx="25.4" cy="177.8" r=".51" fill="#0dab76"/>
<g fill="none" stroke="#0dab76" stroke-width=".2">
<path d="M25.4 172.7h2.5"/>
<circle cx="25.4" cy="177.8" r=".51"/>
</g>
<circle cx="25.4" cy="172.7" r=".51" fill="#0dab76"/>
<g fill="none" stroke="#0dab76" stroke-width=".2">
<path d="M25.4 165.1h2.5"/>
<circle cx="25.4" cy="172.7" r=".51"/>
</g>
<circle cx="25.4" cy="165.1" r=".51" fill="#0dab76"/>
<g fill="none" stroke="#0dab76" stroke-width=".2">
<path d="M27.9 129.5h-2.5v17.8M25.4 142.2h2.5"/>
<circle cx="25.4" cy="165.1" r=".51"/>
</g>
<circle cx="25.4" cy="142.2" r=".51" fill="#0dab76"/>
<g fill="none" stroke="#0dab76" stroke-width=".2">
<path d="M137.1 43.2h10.2M119.3 124.4h25.4M124.4 121.9v2.5"/>
<circle cx="25.4" cy="142.2" r=".51"/>
</g>
<circle cx="124.4" cy="124.4" r=".51" fill="#0dab76"/>
<g fill="none" stroke="#0dab76" stroke-width=".2">
<path d="M119.3 127h25.4M127 121.9v5.1"/>
<circle cx="124.4" cy="124.4" r=".51"/>
</g>
<circle cx="127" cy="127" r=".51" fill="#0dab76"/>
<g fill="none" stroke="#0dab76" stroke-width=".2">
<path d="M119.3 129.5h25.4M129.5 121.9v7.6"/>
<circle cx="127" cy="127" r=".51"/>
</g>
<circle cx="129.5" cy="129.5" r=".51" fill="#0dab76"/>
<g fill="none" stroke="#0dab76" stroke-width=".2">
<path d="M119.3 132h25.4M132 121.9v10.1"/>
<circle cx="129.5" cy="129.5" r=".51"/>
</g>
<circle cx="132" cy="132" r=".51" fill="#0dab76"/>
<g fill="none" stroke="#0dab76" stroke-width=".2">
<path d="M119.3 134.6h25.4M134.6 121.9v12.7"/>
<circle cx="132" cy="132" r=".51"/>
</g>
<circle cx="134.6" cy="134.6" r=".51" fill="#0dab76"/>
<g fill="none" stroke="#0dab76" stroke-width=".2">
<path d="M119.3 137.1h25.4M137.1 121.9v15.2"/>
<circle cx="134.6" cy="134.6" r=".51"/>
</g>
<circle cx="137.1" cy="137.1" r=".51" fill="#0dab76"/>
<g fill="none" stroke="#0dab76" stroke-width=".2">
<path d="M119.3 139.7h25.4M139.7 121.9v17.8"/>
<circle cx="137.1" cy="137.1" r=".51"/>
</g>
<circle cx="139.7" cy="139.7" r=".51" fill="#0dab76"/>
<g fill="none" stroke="#0dab76" stroke-width=".2">
<path d="M142.2 121.9v20.3M119.3 142.2h25.4"/>
<circle cx="139.7" cy="139.7" r=".51"/>
</g>
<circle cx="142.2" cy="142.2" r=".51" fill="#0dab76"/>
<g fill="none" stroke="#0dab76" stroke-width=".2">
<path d="M132 149.8h12.7M144.7 147.3h-2.5v2.5"/>
<circle cx="142.2" cy="142.2" r=".51"/>
</g>
<circle cx="142.2" cy="149.8" r=".51" fill="#0dab76"/>
<g fill="none" stroke="#0dab76" stroke-width=".2">
<path d="M129.5 177.8h15.2M132 177.8v7.5M134.6 170.1h10.1M170.1 187.9h10.2M170.1 185.3h10.2"/>
<circle cx="142.2" cy="149.8" r=".51"/>
</g>
<circle cx="132" cy="177.8" r=".51" fill="#0dab76"/>
<g fill="none" stroke="#0dab76" stroke-width=".2">
<path d="M99.1 177.8h10.1M101.6 170.1h30.4M129.5 162.5h2.5v12.7h12.7M99.1 182.8h2.5v2.5h30.4"/>
<circle cx="132" cy="177.8" r=".51"/>
</g>
<circle cx="132" cy="170.1" r=".51" fill="#0dab76"/>
<g fill="none" stroke="#0dab76" stroke-width=".2">
<path d="M78.7 160h25.4v5.1h-5M91.4 157.4v2.6M99.1 167.6h2.5v2.5M99.1 162.5h10.1"/>
<circle cx="132" cy="170.1" r=".51"/>
</g>
<circle cx="91.4" cy="160" r=".51" fill="#0dab76"/>
<g fill="none" stroke="#0dab76" stroke-width=".2">
<path d="M58.4 33h10.2M88.9 33h2.5M111.7 27.9v2.6h-5.1M78.7 175.2h22.9v5.1h-2.5M134.6 165.1h10.1M134.6 172.7h10.1M134.6 180.3h10.1"/>
<circle cx="91.4" cy="160" r=".51"/>
</g>
<text font-size="3.6" x="4.2" y="210.7">3/20/2023 6:49 PM Y:\winapps\prop\schem\h8-8085.sch (Sheet: 4/5)</text>
<g font-size="2.5" fill="#808080">
<text x="127" y="23.7" transform="rotate(-90 127 23.7)">SV2</text>
<text x="58.4" y="27.9">MW</text>
<text x="81.3" y="29.8">IC18A</text>
<text x="101.6" y="27.3">IC16A</text>
<text x="149.8" y="29.2">IC3</text>
<text x="58.4" y="33">EPWRT</text>
<text x="101.6" y="35.6">74HCT32N</text>
<text x="127" y="30.5" transform="rotate(-90 127 30.5)">+5V</text>
<text x="142.2" y="33" transform="rotate(-90 142.2 33)">+5V</text>
<text x="205.7" y="33">A0</text>
<text x="205.7" y="35.6">A1</text>
<text x="251.4" y="33">D0</text>
<text x="251.4" y="35.6">D1</text>
<text x="81.3" y="38.1">74HCT04N</text>
<text x="137.1" y="40.6">MR</text>
<text x="205.7" y="38.1">A2</text>
<text x="205.7" y="40.6">A3</text>
<text x="251.4" y="38.1">D2</text>
<text x="251.4" y="40.6">D3</text>
<text x="137.1" y="43.2">ROMCS</text>
<text x="205.7" y="43.2">A4</text>
<text x="205.7" y="45.7">A5</text>
<text x="251.4" y="43.2">D4</text>
<text x="251.4" y="45.7">D5</text>
<text x="104.1" y="50.8">A14</text>
<text x="137.1" y="48.3">A0</text>
<text x="137.1" y="50.8">A1</text>
<text x="137.1" y="53.3">A2</text>
<text x="175.2" y="48.3">D0</text>
<text x="175.2" y="50.8">D1</text>
<text x="175.2" y="53.3">D2</text>
<text x="205.7" y="48.3">A6</text>
<text x="205.7" y="50.8">A7</text>
<text x="205.7" y="53.3">A8</text>
<text x="231.1" y="48.3" transform="rotate(-90 231.1 48.3)">AS6C4008</text>
<text x="251.4" y="48.3">D6</text>
<text x="251.4" y="50.8">D7</text>
<text x="137.1" y="55.9">A3</text>
<text x="137.1" y="58.4">A4</text>
<text x="175.2" y="55.9">D3</text>
<text x="175.2" y="58.4">D4</text>
<text x="205.7" y="55.9">A9</text>
<text x="205.7" y="58.4">A10</text>
<text x="137.1" y="61">A5</text>
<text x="137.1" y="63.5">A6</text>
<text x="175.2" y="61">D5</text>
<text x="175.2" y="63.5">D6</text>
<text x="205.7" y="61">A11</text>
<text x="205.7" y="63.5">A12</text>
<text x="137.1" y="66">A7</text>
<text x="137.1" y="68.6">A8</text>
<text x="137.1" y="71.1">A9</text>
<text x="175.2" y="66">D7</text>
<text x="205.7" y="66">A13</text>
<text x="205.7" y="68.6">A14</text>
<text x="205.7" y="71.1">A15</text>
<text x="246.3" y="68.6" transform="rotate(-90 246.3 68.6)">+5V</text>
<text x="137.1" y="73.6">A10</text>
<text x="137.1" y="76.2">A11</text>
<text x="193" y="76.2" transform="rotate(-90 193 76.2)">+5V</text>
<text x="231.1" y="76.2" transform="rotate(-90 231.1 76.2)">U$2</text>
<text x="96.5" y="83.8" transform="rotate(-90 96.5 83.8)">+5V</text>
<text x="102.9" y="82.3">R9</text>
<text x="137.1" y="78.7">A12</text>
<text x="137.1" y="81.2">A13</text>
<text x="205.7" y="83.8">RAMCS</text>
<text x="102.9" y="87.1">10K</text>
<text x="195.5" y="86.3">GND</text>
<text x="205.7" y="86.3">MR</text>
<text x="205.7" y="88.9">MW</text>
<text x="149.8" y="93.9">27256</text>
<text x="142.2" y="96.5">GND</text>
<text x="170.1" y="99">ROM</text>
<text x="195.5" y="99">RAM</text>
<text x="246.3" y="96.5">GND</text>
<text x="121.9" y="109.2" transform="rotate(-90 121.9 109.2)">+5V</text>
<text x="127" y="109.8">RN4</text>
<text x="113.7" y="121.9">S2</text>
<text x="149.8" y="121.2">IC2</text>
<text x="175.2" y="124.4">D0</text>
<text x="30.5" y="127">SJ10</text>
<text x="50.8" y="126.3">IC18E</text>
<text x="175.2" y="127">D1</text>
<text x="175.2" y="129.5">D2</text>
<text x="50.8" y="134.6">74HCT04N</text>
<text x="175.2" y="132">D3</text>
<text x="175.2" y="134.6">D4</text>
<text x="175.2" y="137.1">D5</text>
<text x="30.5" y="139.7">SJ11</text>
<text x="50.8" y="139">IC18F</text>
<text x="175.2" y="139.7">D6</text>
<text x="175.2" y="142.2">D7</text>
<text x="50.8" y="147.3">74HCT04N</text>
<text x="88.9" y="149.8" transform="rotate(-90 88.9 149.8)">+5V</text>
<text x="132" y="149.8">IOR362</text>
<text x="22.9" y="152.4">GND</text>
<text x="99.1" y="152.4">GND</text>
<text x="149.8" y="154.9">74HCT541N</text>
<text x="30.5" y="157.4">SJ3</text>
<text x="48.3" y="159.3">IC16B</text>
<text x="78.7" y="160">ROMDIS</text>
<text x="89.9" y="156.2" transform="rotate(-90 89.9 156.2)">R10</text>
<text x="94.7" y="156.2" transform="rotate(-90 94.7 156.2)">10K</text>
<text x="104.2" y="159.2">74HCT04N</text>
<text x="135.8" y="161.5">U$11</text>
<text x="161.2" y="159.3">IC4</text>
<text x="30.5" y="162.5">SJ4</text>
<text x="48.3" y="167.6">74HCT32N</text>
<text x="81.8" y="166.2">ROM N/I</text>
<text x="109.9" y="167.5">IC18B</text>
<text x="134.6" y="165.1">2MSCKEN</text>
<text x="135.8" y="166.6">U$12</text>
<text x="172" y="162.5">D0</text>
<text x="172" y="165.1">D1</text>
<text x="172" y="167.6">D2</text>
<text x="30.5" y="170.1">SJ6</text>
<text x="48.3" y="172">IC16C</text>
<text x="92.2" y="170.6">JP8</text>
<text x="134.6" y="170.1">MEM1</text>
<text x="134.6" y="172.7">TURBO</text>
<text x="172" y="170.1">D3</text>
<text x="172" y="172.7">D4</text>
<text x="213.3" y="172.7" transform="rotate(-90 213.3 172.7)">+5V</text>
<text x="218.4" y="172.7" transform="rotate(-90 218.4 172.7)">+5V</text>
<text x="223.5" y="172.7" transform="rotate(-90 223.5 172.7)">+5V</text>
<text x="228.6" y="172.7" transform="rotate(-90 228.6 172.7)">+5V</text>
<text x="30.5" y="175.2">SJ7</text>
<text x="78.7" y="175.2">SSEL</text>
<text x="104.2" y="174.5">74HCT04N</text>
<text x="134.6" y="177.8">SSEL</text>
<text x="172" y="175.2">D5</text>
<text x="172" y="177.8">D6</text>
<text x="215.2" y="178.4">IC16P</text>
<text x="220.3" y="178.4">IC2PIC4PIC18P</text>
<text x="22.9" y="185.3">GND</text>
<text x="48.3" y="180.3">74HCT32N</text>
<text x="81.4" y="181.4">SSEL N/I</text>
<text x="92.2" y="185.9">JP3</text>
<text x="109.7" y="182.7">IC18C</text>
<text x="134.6" y="180.3">EPWRT</text>
<text x="172" y="180.3">D7</text>
<text x="172.7" y="185.3">IOW362</text>
<text x="172.7" y="187.9">RESET</text>
<text x="213.3" y="190.4">GNDGNDGNDGND</text>
<text x="151.1" y="193">74HCT273N</text>
<text x="190.5" y="193">ORG0</text>
</g>
<text font-size="2.5" fill="#0dab76" x="208.2" y="20.3">AS6C1008 should work in place of AS6C4008</text>
<g font-size="2.1" fill="#808080">
<text x="93" y="27.6">1</text>
<text x="111.4" y="26.4" transform="rotate(-90 111.4 26.4)">1</text>
<text x="113.9" y="26.4" transform="rotate(-90 113.9 26.4)">2</text>
<text x="116.5" y="26.4" transform="rotate(-90 116.5 26.4)">3</text>
<text x="119" y="26.4" transform="rotate(-90 119 26.4)">4</text>
<text x="121.5" y="26.4" transform="rotate(-90 121.5 26.4)">5</text>
<text x="70.1" y="32.6">1</text>
<text x="86.1" y="32.6">2</text>
<text x="93" y="32.6">2</text>
<text x="103.9" y="30.1">3</text>
<text x="147.1" y="32.6">28</text>
<text x="148.3" y="35.2">1</text>
<text x="152.1" y="33.8">VCC</text>
<text x="216.2" y="32.6">12</text>
<text x="216.4" y="35.2">11</text>
<text x="223.3" y="33.8">A0</text>
<text x="236.2" y="33.8">D0</text>
<text x="243.6" y="32.6">13</text>
<text x="243.6" y="35.2">14</text>
<text x="147.1" y="40.3">22</text>
<text x="152.1" y="41.4">OE</text>
<text x="152.1" y="36.3">VPP</text>
<text x="216.2" y="37.7">10</text>
<text x="217.4" y="40.3">9</text>
<text x="223.3" y="36.3">A1</text>
<text x="223.3" y="38.9">A2</text>
<text x="223.3" y="41.4">A3</text>
<text x="236.2" y="36.3">D1</text>
<text x="236.2" y="38.9">D2</text>
<text x="236.2" y="41.4">D3</text>
<text x="243.6" y="37.7">15</text>
<text x="243.6" y="40.3">17</text>
<text x="147.1" y="47.9">10</text>
<text x="147.1" y="42.8">20</text>
<text x="152.1" y="43.9">CE</text>
<text x="168" y="47.9">11</text>
<text x="217.4" y="42.8">8</text>
<text x="217.4" y="45.3">7</text>
<text x="217.4" y="47.9">6</text>
<text x="223.3" y="43.9">A4</text>
<text x="223.3" y="46.5">A5</text>
<text x="236.2" y="43.9">D4</text>
<text x="236.2" y="46.5">D5</text>
<text x="243.6" y="42.8">18</text>
<text x="243.6" y="45.3">19</text>
<text x="243.6" y="47.9">20</text>
<text x="148.3" y="50.4">9</text>
<text x="148.3" y="53">8</text>
<text x="152.1" y="49">A0</text>
<text x="152.1" y="51.6">A1</text>
<text x="162.6" y="49">D0</text>
<text x="162.6" y="51.6">D1</text>
<text x="168" y="50.4">12</text>
<text x="168" y="53">13</text>
<text x="216.2" y="53">27</text>
<text x="217.4" y="50.4">5</text>
<text x="223.3" y="49">A6</text>
<text x="223.3" y="51.6">A7</text>
<text x="236.2" y="49">D6</text>
<text x="236.2" y="51.6">D7</text>
<text x="243.6" y="50.4">21</text>
<text x="148.3" y="55.5">7</text>
<text x="148.3" y="58">6</text>
<text x="152.1" y="54.1">A2</text>
<text x="152.1" y="56.6">A3</text>
<text x="152.1" y="59.2">A4</text>
<text x="162.6" y="54.1">D2</text>
<text x="162.6" y="56.6">D3</text>
<text x="162.6" y="59.2">D4</text>
<text x="168" y="55.5">15</text>
<text x="168" y="58">16</text>
<text x="216.2" y="55.5">26</text>
<text x="216.2" y="58">23</text>
<text x="223.3" y="54.1">A8</text>
<text x="223.3" y="56.6">A9</text>
<text x="223.3" y="59.2">A10</text>
<text x="148.3" y="60.6">5</text>
<text x="148.3" y="63.1">4</text>
<text x="148.3" y="65.7">3</text>
<text x="152.1" y="61.7">A5</text>
<text x="152.1" y="64.3">A6</text>
<text x="162.6" y="61.7">D5</text>
<text x="162.6" y="64.3">D6</text>
<text x="168" y="60.6">17</text>
<text x="168" y="63.1">18</text>
<text x="168" y="65.7">19</text>
<text x="216.2" y="60.6">25</text>
<text x="216.2" y="65.7">28</text>
<text x="217.4" y="63.1">4</text>
<text x="223.3" y="61.7">A11</text>
<text x="223.3" y="64.3">A12</text>
<text x="147.1" y="68.2">25</text>
<text x="147.1" y="70.7">24</text>
<text x="152.1" y="66.8">A7</text>
<text x="152.1" y="69.3">A8</text>
<text x="152.1" y="71.8">A9</text>
<text x="162.6" y="66.8">D7</text>
<text x="216.2" y="70.7">31</text>
<text x="217.4" y="68.2">3</text>
<text x="223.3" y="66.8">A13</text>
<text x="223.3" y="69.3">A14</text>
<text x="223.3" y="71.8">A15</text>
<text x="234.4" y="69.3">VCC</text>
<text x="243.6" y="68.2">32</text>
<text x="147.1" y="73.3">21</text>
<text x="147.1" y="75.8">23</text>
<text x="152.1" y="74.4">A10</text>
<text x="152.1" y="76.9">A11</text>
<text x="216.2" y="75.8">30</text>
<text x="217.4" y="73.3">2</text>
<text x="223.3" y="74.4">A16</text>
<text x="223.3" y="76.9">A17</text>
<text x="147.1" y="83.4">27</text>
<text x="147.1" y="80.9">26</text>
<text x="148.3" y="78.4">2</text>
<text x="152.1" y="79.5">A12</text>
<text x="152.1" y="82">A13</text>
<text x="216.2" y="83.4">22</text>
<text x="217.4" y="78.4">1</text>
<text x="223.3" y="79.5">A18</text>
<text x="147.1" y="88.5">14</text>
<text x="152.1" y="89.6">GND</text>
<text x="152.1" y="84.5">A14</text>
<text x="216.2" y="86">24</text>
<text x="216.2" y="88.5">29</text>
<text x="223.3" y="84.5">CE</text>
<text x="223.3" y="87.1">OE</text>
<text x="223.3" y="89.6">WE</text>
<text x="234.2" y="89.6">GND</text>
<text x="243.6" y="88.5">16</text>
<text x="124.1" y="108.8" transform="rotate(-90 124.1 108.8)">1</text>
<text x="103.9" y="124.1">16</text>
<text x="117.2" y="124.1">1</text>
<text x="124.1" y="120.9" transform="rotate(-90 124.1 120.9)">2</text>
<text x="126.6" y="120.9" transform="rotate(-90 126.6 120.9)">3</text>
<text x="129.2" y="120.9" transform="rotate(-90 129.2 120.9)">4</text>
<text x="131.7" y="120.9" transform="rotate(-90 131.7 120.9)">5</text>
<text x="134.2" y="120.9" transform="rotate(-90 134.2 120.9)">6</text>
<text x="136.8" y="120.9" transform="rotate(-90 136.8 120.9)">7</text>
<text x="139.3" y="120.9" transform="rotate(-90 139.3 120.9)">8</text>
<text x="141.9" y="120.9" transform="rotate(-90 141.9 120.9)">9</text>
<text x="146.3" y="124.1">2</text>
<text x="152.1" y="125.2">A1</text>
<text x="160.1" y="125.2">Y1</text>
<text x="167.4" y="124.1">18</text>
<text x="29" y="129.2">1</text>
<text x="35.9" y="129.2">2</text>
<text x="38.7" y="129.2">11</text>
<text x="55.7" y="129.2">10</text>
<text x="103.9" y="131.7">13</text>
<text x="103.9" y="129.2">14</text>
<text x="103.9" y="126.6">15</text>
<text x="117.2" y="126.6">2</text>
<text x="117.2" y="129.2">3</text>
<text x="117.2" y="131.7">4</text>
<text x="146.3" y="126.6">3</text>
<text x="146.3" y="129.2">4</text>
<text x="146.3" y="131.7">5</text>
<text x="152.1" y="127.7">A2</text>
<text x="152.1" y="130.3">A3</text>
<text x="160.1" y="130.3">Y3</text>
<text x="160.1" y="127.7">Y2</text>
<text x="167.4" y="131.7">15</text>
<text x="167.4" y="129.2">16</text>
<text x="167.4" y="126.6">17</text>
<text x="103.9" y="134.2">12</text>
<text x="104.1" y="136.8">11</text>
<text x="117.2" y="134.2">5</text>
<text x="117.2" y="136.8">6</text>
<text x="146.3" y="134.2">6</text>
<text x="146.3" y="136.8">7</text>
<text x="152.1" y="132.8">A4</text>
<text x="152.1" y="135.3">A5</text>
<text x="152.1" y="137.9">A6</text>
<text x="160.1" y="137.9">Y6</text>
<text x="160.1" y="135.3">Y5</text>
<text x="160.1" y="132.8">Y4</text>
<text x="167.4" y="136.8">13</text>
<text x="167.4" y="134.2">14</text>
<text x="29" y="141.8">1</text>
<text x="35.9" y="141.8">2</text>
<text x="38.5" y="141.8">13</text>
<text x="55.7" y="141.8">12</text>
<text x="103.9" y="139.3">10</text>
<text x="105.1" y="141.8">9</text>
<text x="117.2" y="139.3">7</text>
<text x="117.2" y="141.8">8</text>
<text x="146.3" y="139.3">8</text>
<text x="146.3" y="141.8">9</text>
<text x="152.1" y="140.4">A7</text>
<text x="152.1" y="143">A8</text>
<text x="160.1" y="143">Y8</text>
<text x="160.1" y="140.4">Y7</text>
<text x="167.4" y="141.8">11</text>
<text x="167.4" y="139.3">12</text>
<text x="145.1" y="149.4">19</text>
<text x="146.3" y="146.9">1</text>
<text x="152.1" y="148">G1</text>
<text x="152.1" y="150.6">G2</text>
<text x="29" y="159.6">1</text>
<text x="35.9" y="159.6">2</text>
<text x="39.7" y="159.6">4</text>
<text x="29" y="164.7">1</text>
<text x="35.9" y="164.7">2</text>
<text x="39.7" y="164.7">5</text>
<text x="50.6" y="162.1">6</text>
<text x="96.9" y="167.2">1</text>
<text x="96.9" y="164.7">2</text>
<text x="96.9" y="162.1">3</text>
<text x="110.7" y="162.1">4</text>
<text x="126.8" y="162.1">3</text>
<text x="146.3" y="162.1">2</text>
<text x="146.3" y="164.7">5</text>
<text x="146.3" y="167.2">6</text>
<text x="152.1" y="163.3">Q1</text>
<text x="152.1" y="165.8">Q2</text>
<text x="160" y="163.3">D1</text>
<text x="160" y="165.8">D2</text>
<text x="167.4" y="162.1">3</text>
<text x="167.4" y="164.7">4</text>
<text x="167.4" y="167.2">7</text>
<text x="29" y="172.3">1</text>
<text x="35.9" y="172.3">2</text>
<text x="39.7" y="172.3">9</text>
<text x="145.1" y="172.3">12</text>
<text x="146.3" y="169.8">9</text>
<text x="152.1" y="168.4">Q3</text>
<text x="152.1" y="170.9">Q4</text>
<text x="152.1" y="173.4">Q5</text>
<text x="160" y="168.4">D3</text>
<text x="160" y="170.9">D4</text>
<text x="160" y="173.4">D5</text>
<text x="167.4" y="169.8">8</text>
<text x="167.4" y="172.3">13</text>
<text x="215.5" y="172.8" transform="rotate(-90 215.5 172.8)">14</text>
<text x="220.6" y="172.8" transform="rotate(-90 220.6 172.8)">20</text>
<text x="225.6" y="172.8" transform="rotate(-90 225.6 172.8)">20</text>
<text x="230.7" y="172.8" transform="rotate(-90 230.7 172.8)">14</text>
<text x="29" y="177.4">1</text>
<text x="35.9" y="177.4">2</text>
<text x="38.5" y="177.4">10</text>
<text x="50.6" y="174.8">8</text>
<text x="96.9" y="179.9">2</text>
<text x="96.9" y="177.4">3</text>
<text x="110.7" y="177.4">6</text>
<text x="126.8" y="177.4">5</text>
<text x="145.1" y="174.8">15</text>
<text x="145.1" y="177.4">16</text>
<text x="145.1" y="179.9">19</text>
<text x="152.1" y="176">Q6</text>
<text x="152.1" y="178.5">Q7</text>
<text x="160" y="176">D6</text>
<text x="160" y="178.5">D7</text>
<text x="167.4" y="174.8">14</text>
<text x="167.4" y="177.4">17</text>
<text x="167.4" y="179.9">18</text>
<text x="96.9" y="182.5">1</text>
<text x="152.1" y="181.1">Q8</text>
<text x="160" y="181.1">D8</text>
<text x="167.4" y="185">11</text>
<text x="215.5" y="183.8" transform="rotate(-90 215.5 183.8)">7</text>
<text x="220.6" y="185" transform="rotate(-90 220.6 185)">10</text>
<text x="225.6" y="185" transform="rotate(-90 225.6 185)">10</text>
<text x="230.7" y="183.8" transform="rotate(-90 230.7 183.8)">7</text>
<text x="158.5" y="188.6">CLR</text>
<text x="158.6" y="186.1">CLK</text>
<text x="167.4" y="187.5">1</text>
</g>
<g font-size="1.8" fill="#808080">
<text x="217.8" y="175.2" transform="rotate(-90 217.8 175.2)">VCC</text>
<text x="222.8" y="175.2" transform="rotate(-90 222.8 175.2)">VCC</text>
<text x="227.9" y="175.2" transform="rotate(-90 227.9 175.2)">VCC</text>
<text x="233" y="175.2" transform="rotate(-90 233 175.2)">VCC</text>
<text x="217.8" y="183.6" transform="rotate(-90 217.8 183.6)">GND</text>
<text x="222.8" y="183.6" transform="rotate(-90 222.8 183.6)">GND</text>
<text x="227.9" y="183.6" transform="rotate(-90 227.9 183.6)">GND</text>
<text x="233" y="183.6" transform="rotate(-90 233 183.6)">GND</text>
</g>
<g font-size="1.4" fill="#c90d0c">
<text x="108.6" y="125.9" transform="rotate(-90 108.6 125.9)">ON</text>
<text x="115.9" y="124.9" transform="rotate(-90 115.9 124.9)">1</text>
<text x="115.9" y="129.8" transform="rotate(-90 115.9 129.8)">3</text>
<text x="115.9" y="127.2" transform="rotate(-90 115.9 127.2)">2</text>
<text x="115.9" y="137.5" transform="rotate(-90 115.9 137.5)">6</text>
<text x="115.9" y="135" transform="rotate(-90 115.9 135)">5</text>
<text x="115.9" y="132.3" transform="rotate(-90 115.9 132.3)">4</text>
<text x="115.9" y="142.5" transform="rotate(-90 115.9 142.5)">8</text>
<text x="116" y="140" transform="rotate(-90 116 140)">7</text>
</g>
</svg>
